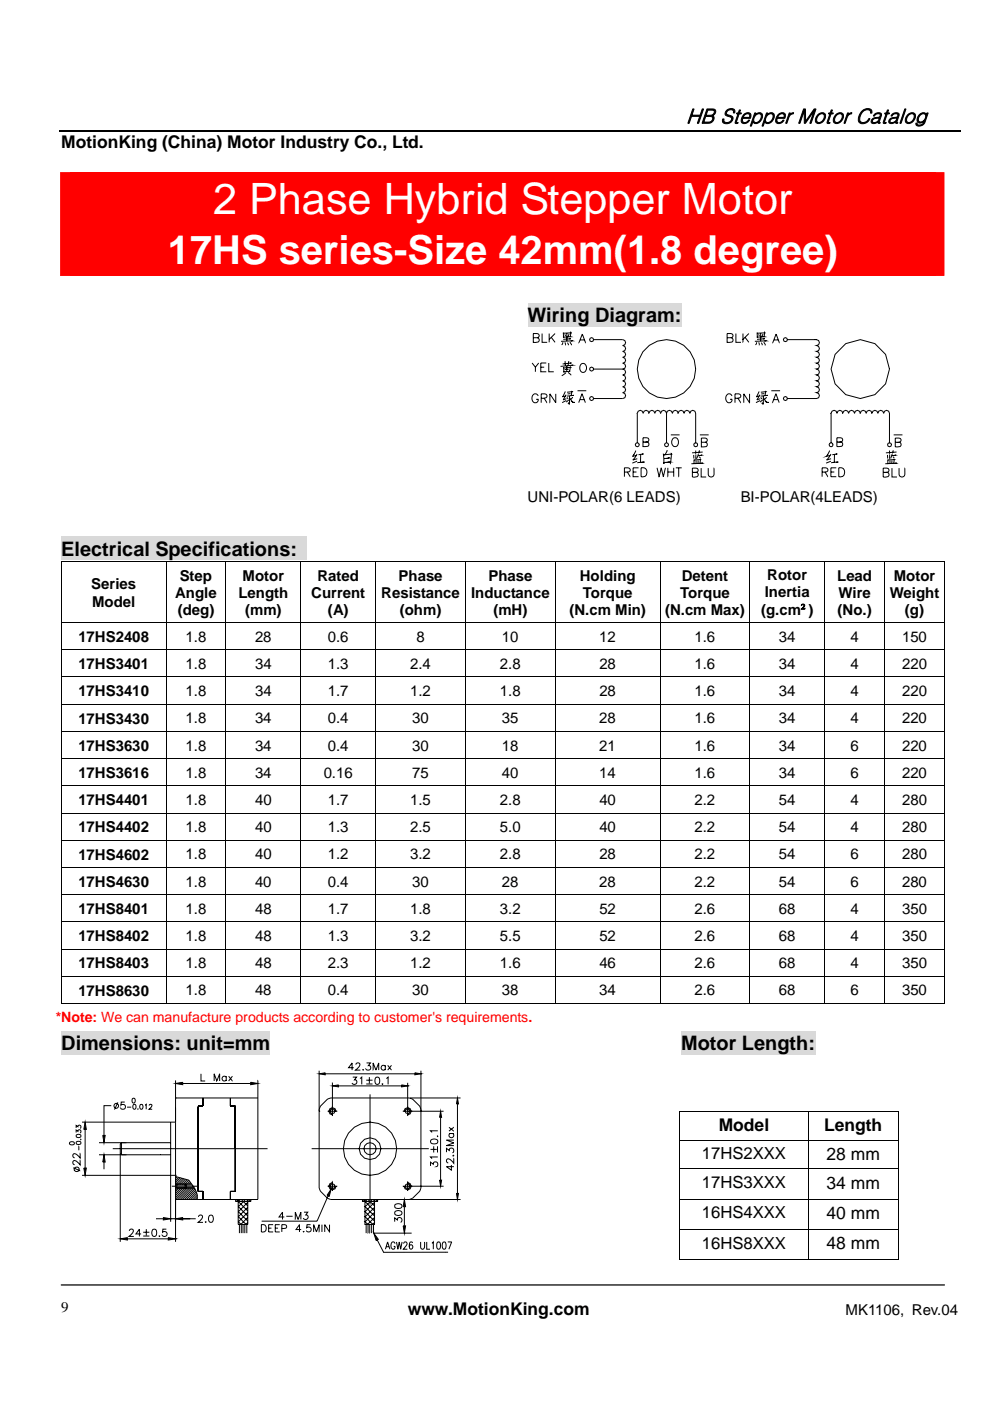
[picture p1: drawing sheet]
<svg xmlns="http://www.w3.org/2000/svg" width="210mm" height="297mm" viewBox="0 0 210 297" stroke-linecap="round" stroke-linejoin="round" font-family="sans-serif">
<path d="M12.5 27.9h191.2" fill="none" stroke="#000" stroke-width=".25"/>
<g fill="#f00">
<path d="M12.7 36.5h187.6v22h-187.6z"/>
<path d="M14.9 36.5h183.5v11h-183.5z"/>
<path d="M14.9 47.5h183.5v11h-183.5z"/>
</g>
<path d="M111.9 64.3h32.7v4.9h-32.7z" fill="#d9d9d9"/>
<path d="M111.9 70.3h81v31.4h-81z" fill="#fff"/>
<g fill="none" stroke="#000" stroke-width=".21">
<path d="M112.9 77l.7 .9v.9M113.1 71.6h.8l.5 .4a.66 .66 0 0 1-1 .6h-.3v-1.9h.8l.4 .2 .1 .3-.5 .4M114.3 77l-.7 .9M114.7 77.9h.7M114.7 78.8h1.2M115 70.7v1.9h1.1M115.9 77h-1.2v1.8M116.4 77v1.8h1.1M116.5 70.7v1.9M116.9 71.5l.8 1.1M117.7 70.7l-1.2 1.3M119.4 72.6l-.3 .5"/>
<path d="M119.5 70.5v1.1v-.1l1.6-.1h-.1l.1-.9-1.6 .2M119.5 77.8l.1 1.2v-.2l1.3-.1 .1-.9-1.4 .2M119.8 70.9l.1 .3M119.8 76.6l.1 1M119.8 72.6l.2 .6M120 79l-.9 .7M120.2 70.7v1.6M120.2 77.6v1.2M120.4 72.6l.2 .6M120.5 79l.7 .5M120.6 76.6l-.1 .9M120.6 78.3l-.8 .1"/>
<path d="M120.7 70.8l-.2 .6M120.7 71.9l.4-.1-1.6 .1M120.9 72.5l.3 .7M120.9 77h.3l-1.9 .2M121.1 72.3h.4l-2.5 .1M121.2 77.5l.3-.1-2.6 .3M122.8 72.7l.7-1.9 .7 1.9M123.1 72.1h.9M123.3 77.2a.93 .93 0 0 1 1.1 .5 .93 .93 0 0 1-.4 1.1 .89 .89 0 0 1-1-.3 .89 .89 0 0 1 .1-1.2zM125.9 72h6.2l.4 .2 .2 .4-.2 .5-.4 .2 .4 .1 .2 .5-.2 .4-.4 .2 .4 .2 .2 .4-.2 .5-.4 .2 .4 .1 .2 .5-.2 .4-.4 .2 .4 .2 .2 .4-.2 .5-.4 .2M125.9 78.3h6.2M132.1 78.3l.4 .1 .2 .5-.2 .4-.4 .2 .4 .2 .2 .4-.2 .5-.4 .2 .4 .1 .2 .5-.2 .4-.4 .2 .4 .2 .2 .4-.2 .5-.4 .1 .4 .2 .2 .5-.2 .4-.4 .2h-6.2"/>
<path d="M154.2 71.6h.8l.5 .4a.64 .64 0 0 1-.9 .6h-.4v-1.9h.8l.4 .2v.5l-.4 .2M156.1 70.7v1.9h1.1M157.6 70.7v1.9M158 71.5l.8 1.1M158.8 70.7l-1.2 1.3M160.5 72.6l-.3 .5M160.6 70.5l.1 1.1-.1-.1 1.6-.1h-.1l.1-.9-1.6 .2M160.9 70.9l.1 .3M160.9 72.6l.2 .6M161.3 70.7v1.6M161.5 72.6l.2 .6M161.8 70.8l-.2 .6"/>
<path d="M161.8 71.9l.4-.1-1.6 .1M162 72.5l.3 .7M162.2 72.3h.4l-2.5 .1M163.9 72.7l.7-1.9 .7 1.9M164.2 72.1h.9M167 72h6.2l.4 .2 .2 .4-.2 .5-.4 .2 .4 .1 .2 .5-.2 .4-.4 .2 .4 .2 .2 .4-.2 .5-.4 .2 .4 .1 .2 .5-.2 .4-.4 .2 .4 .2 .2 .4-.2 .5-.4 .2 .4 .1 .2 .5-.2 .4-.4 .2 .4 .2 .2 .4-.2 .5-.4 .2 .4 .1 .2 .5-.2 .4-.4 .2 .4 .2 .2 .4-.2 .5-.4 .1 .4 .2 .2 .5-.2 .4-.4 .2h-6.2M114.2 83.9a.68 .68 0 0 0-.9-.4 .68 .68 0 0 0-.5 .8 .73 .73 0 0 0 .4 1 .73 .73 0 0 0 1-.4v-.2h-.5M114.8 84.4h.3a.62 .62 0 0 0 .6 0 .62 .62 0 0 0 .2-.7l-.3-.2h-.8v1.9M115.4 84.4l.6 1M117.9 83.5v1.9l-1.3-1.9v1.9M119.9 83l-.6 1.1 .6-.1M120.1 83.7l-.7 1.1 .7-.3"/>
<path d="M120.1 84.9l-.9 .5M120.2 84.3l.3 .3M120.3 83.2l1.1-.2-.2 .9M120.6 84.8l-.5 .5M120.8 84v1.7l-.3-.3 .3 .3M120.8 84.4l.7 .9h.4l-.6-.2M121 83.5h-.6M121.5 83.9l.2-.1-1.5 .2M121.5 84.2l-.4 .5M122.5 82.8h1.9M122.7 85.4l.7-1.9 .8 1.9M123 84.7h.9"/>
<path d="M134.8 95.5l-.6 1.3 .8-.2M135.1 96.3l-.9 1.2 1-.2M135.1 97.8l-1 .4M135.4 99.2h-1.1v1.9M135.6 94.3l-.1-.3-.3-.1-.3 .1-.2 .3 .2 .3 .3 .1 .3-.1 .1-.3M135.9 96.4l-.1 1.6M136 99.2a.98 .98 0 0 1 1.2 .9 .98 .98 0 0 1-1.2 1zM136.2 96.3l.3-.1-1.1 .2M136.3 98h.4l-1.5 .1M136.4 93.7h.8l.3 .2 .1 .5-.5 .3h-.7v-1.9h.8l.3 .2 .1 .3-.4 .4M139.4 99.2l.4 1.9 .5-1.9 .4 1.9 .4-1.9M140.7 96.2l.1 2.1v-.2l1.3-.1h-.3"/>
<path d="M140.8 96.4l1.7-.1-.1-.1-.2 2-.1-.2M141.4 87.6l-.2-.4-.4-.2-.5 .2-.2 .4-.1-.4-.5-.2-.4 .2-.2 .4-.2-.4-.4-.2-.5 .2-.1 .4-.2-.4-.5-.2-.4 .2-.2 .4-.2-.4-.4-.2-.4 .2-.2 .4v6.3M141.4 87.6l.1-.4 .5-.2 .4 .2 .2 .4 .2-.4 .4-.2 .5 .2 .1 .4 .2-.4 .5-.2 .4 .2 .2 .4 .2-.4 .4-.2 .4 .2 .2 .4 .2-.4 .4-.2 .5 .2 .2 .4v6.3M141.4 87.6v6.3M141.5 95.4l-.4 1M141.6 99.2l.1 1.9M141.8 97.1h.2l-1.1 .1M142.3 92.2h1.8M142.7 93.1a.68 .68 0 0 1 .7-.3 .68 .68 0 0 1 .5 .7v.5a.71 .71 0 0 1-.7 .7 .71 .71 0 0 1-.7-.7zM142.9 99.2v1.9M143.3 99.2h1.3M144 99.2v1.9"/>
<path d="M147.1 96.5l.1 .7M147.2 97.4v.9M147.2 97.5l1.4-.1-.1 .9M147.3 94l.3-.1 .3 .1v.6l-.3 .1-.3-.1zM147.6 95.5v.7M147.6 96.4v.9M147.6 97.7l.1 .6M148.1 97.6l-.1 .7M148.1 96.3l-.3 .9M148.3 96.8l.3 .3M148.3 95.5l-.1 .6M148.4 92.2h1.9"/>
<path d="M148.7 96.6l.2-.1-.8 .1M148.7 99.3v1.8h1.1M148.8 98.2h.3l-2.5 .1M148.8 93.8h.8l.3 .1 .1 .6-.5 .3-.7-.1v-1.8h.8l.3 .1v.6l-.3 .2M149 95.8l-2.2 .2M150.2 99.3v1.3l.1 .3 .4 .2a.79 .79 0 0 0 .8-1.1v-.7M155.3 83.9a.69 .69 0 0 0-.9-.4 .69 .69 0 0 0-.5 .8 .73 .73 0 0 0 .4 1 .73 .73 0 0 0 1-.4v-.2h-.5M155.9 84.4h.3a.62 .62 0 0 0 .7 0 .62 .62 0 0 0 .1-.7l-.3-.2h-.8v1.9M156.5 84.4l.6 1M159 83.5v1.9l-1.2-1.9v1.9M161 83l-.6 1.1 .6-.1M161.2 83.7l-.7 1.1 .7-.3"/>
<path d="M161.2 84.9l-.9 .5M161.3 84.3l.3 .3M161.4 83.2l1.1-.2-.2 .9M161.8 84.8l-.6 .5M161.9 84v1.7l-.3-.3 .3 .3M161.9 84.4l.7 .9h.4h-.4l-.1-.2M162.1 83.5h-.6M162.6 83.9l.2-.1-1.5 .2M162.6 84.2l-.4 .5M163.6 82.8h1.9M163.9 85.4l.7-1.9 .7 1.9M164.1 84.7h.9"/>
<path d="M175.9 95.5l-.6 1.3 .8-.2M176.2 97.8l-1 .4M176.3 96.3l-1 1.2 1-.2M176.7 94.3l-.1-.3-.3-.1-.3 .1-.1 .3 .1 .3 .3 .1 .3-.1 .1-.3M177 96.4v1.6M177.3 96.3l.3-.1-1.1 .2M177.4 98h.4l-1.5 .1M177.4 99.2h-1.2v1.9h1.2M177.5 93.7h.8l.3 .2 .1 .5-.5 .3h-.7v-1.9h.8l.3 .2 .1 .3-.4 .4M177.9 99.2a.98 .98 0 0 1 1.3 .9 .98 .98 0 0 1-1.3 1zM182.5 87.6l-.2-.4-.4-.2-.5 .2-.1 .4-.2-.4-.5-.2-.4 .2-.2 .4-.2-.4-.4-.2-.5 .2-.1 .4-.2-.4-.5-.2-.4 .2-.2 .4-.1-.4-.5-.2-.4 .2-.2 .4v6.3M182.5 87.6l.1-.4 .5-.2 .4 .2 .2 .4 .2-.4 .4-.2 .5 .2 .2 .4 .1-.4 .5-.2 .4 .2 .2 .4 .2-.4 .4-.2 .4 .2 .2 .4 .2-.4 .4-.2 .5 .2 .2 .4v6.3"/>
<path d="M188.2 96.5l.1 .7M188.3 97.4v.9M188.3 97.5l1.4-.1-.1 .9M188.4 94l.3-.1 .3 .1v.6l-.3 .1-.3-.1zM188.7 95.5v.7M188.7 96.4v.9M188.8 97.7v.6M189.2 99.3v1.8h1M189.2 97.6v.7M189.2 96.3l-.3 .9M189.4 96.8l.3 .3M189.4 95.5l-.1 .6"/>
<path d="M189.5 92.2h1.9M189.8 96.6l.2-.1-.8 .1M189.9 98.2h.3l-2.4 .1M189.9 93.8h.8l.3 .1 .1 .6-.5 .3-.7-.1v-1.8h.8l.3 .1 .1 .4-.4 .4M190.2 95.8l-2.3 .2M190.7 99.3v1.3l.1 .3 .4 .2a.79 .79 0 0 0 .7-1.1v-.7M132.4 100.1h.3a.65 .65 0 0 0 1-.6l-.5-.3h-.8v1.9M133.1 100.1l.6 1M134.3 100.1h.7M134.3 101.1h1.1M141.6 100.1h1.3M146.9 100.1h.7l.5 .4a.65 .65 0 0 1-.9 .7l-.3-.1v-1.8h1l.2 .5-.4 .3"/>
<path d="M174.4 100.1h.3a.65 .65 0 0 0 .9-.6l-.4-.3h-.8v1.9M175 100.1l.6 1M176.2 100.1h.8M187.3 100.1h.8l.5 .4a.65 .65 0 0 1-.9 .7l-.4-.1v-1.8h1.1l.2 .5-.5 .3"/>
<circle cx="125.5" cy="72" r=".43"/>
<circle cx="125.5" cy="78.3" r=".42"/>
<circle cx="141.3" cy="78.2" r="6.2"/>
<circle cx="166.6" cy="72" r=".43"/>
<circle cx="182.4" cy="78.3" r="6.2"/>
<circle cx="125.5" cy="84.5" r=".42"/>
<circle cx="141.4" cy="94.3" r=".42"/>
<circle cx="166.6" cy="84.5" r=".42"/>
</g>
<path d="M13 113.8h52.2v5h-52.2z" fill="#d9d9d9"/>
<g fill="#000">
<path d="M12.9 119h.2v.5h-.2zM35.1 119h.2v.5h-.2zM47.8 119h.2v.5h-.2zM63.7 119h.2v.5h-.2zM79.6 119h.2v.5h-.2zM98.6 119h.2v.5h-.2zM117.7 119h.2v.5h-.2zM139.9 119h.2v.5h-.2zM159 119h.1v.5h-.1zM174.8 119h.2v.5h-.2zM187.5 119h.2v.5h-.2zM200.2 119h.2v.5h-.2z"/>
<path d="M200.2 119h.2v.2h-.2zM12.9 131.9h.2v.3h-.2zM12.9 137.7h.2v.3h-.2zM35.1 131.9h.2v.3h-.2zM35.1 137.7h.2v.3h-.2zM47.8 131.9h.2v.3h-.2zM47.8 137.7h.2v.3h-.2zM63.7 131.9h.2v.3h-.2zM63.7 137.7h.2v.3h-.2zM79.6 131.9h.2v.3h-.2zM79.6 137.7h.2v.3h-.2zM98.6 131.9h.2v.3h-.2z"/>
<path d="M98.6 137.7h.2v.3h-.2zM117.7 131.9h.2v.3h-.2zM117.7 137.7h.2v.3h-.2zM139.9 131.9h.2v.3h-.2zM139.9 137.7h.2v.3h-.2zM159 131.9h.1v.3h-.1zM159 137.7h.1v.3h-.1zM174.8 131.9h.2v.3h-.2zM174.8 137.7h.2v.3h-.2zM187.5 131.9h.2v.3h-.2zM187.5 137.7h.2v.3h-.2zM200.2 131.9h.2v.3h-.2z"/>
<path d="M200.2 137.7h.2v.3h-.2zM12.9 143.4h.2v.3h-.2zM12.9 149.2h.2v.3h-.2zM12.9 155h.2v.3h-.2zM35.1 143.4h.2v.3h-.2zM35.1 149.2h.2v.3h-.2zM35.1 155h.2v.3h-.2zM47.8 143.4h.2v.3h-.2zM47.8 149.2h.2v.3h-.2zM47.8 155h.2v.3h-.2zM63.7 143.4h.2v.3h-.2zM63.7 149.2h.2v.3h-.2z"/>
<path d="M63.7 155h.2v.3h-.2zM79.6 143.4h.2v.3h-.2zM79.6 149.2h.2v.3h-.2zM79.6 155h.2v.3h-.2zM98.6 143.4h.2v.3h-.2zM98.6 149.2h.2v.3h-.2zM98.6 155h.2v.3h-.2zM117.7 143.4h.2v.3h-.2zM117.7 149.2h.2v.3h-.2zM117.7 155h.2v.3h-.2zM139.9 143.4h.2v.3h-.2zM139.9 149.2h.2v.3h-.2z"/>
<path d="M139.9 155h.2v.3h-.2zM159 143.4h.1v.3h-.1zM159 149.2h.1v.3h-.1zM159 155h.1v.3h-.1zM174.8 143.4h.2v.3h-.2zM174.8 149.2h.2v.3h-.2zM174.8 155h.2v.3h-.2zM187.5 143.4h.2v.3h-.2zM187.5 149.2h.2v.3h-.2zM187.5 155h.2v.3h-.2zM200.2 143.4h.2v.3h-.2zM200.2 149.2h.2v.3h-.2z"/>
<path d="M200.2 155h.2v.3h-.2zM12.9 160.8h.2v.2h-.2zM12.9 166.5h.2v.3h-.2zM12.9 172.3h.2v.3h-.2zM12.9 178.1h.2v.2h-.2zM35.1 160.8h.2v.2h-.2zM35.1 166.5h.2v.3h-.2zM35.1 172.3h.2v.3h-.2zM35.1 178.1h.2v.2h-.2zM47.8 160.8h.2v.2h-.2zM47.8 166.5h.2v.3h-.2zM47.8 172.3h.2v.3h-.2z"/>
<path d="M47.8 178.1h.2v.2h-.2zM63.7 160.8h.2v.2h-.2zM63.7 166.5h.2v.3h-.2zM63.7 172.3h.2v.3h-.2zM63.7 178.1h.2v.2h-.2zM79.6 160.8h.2v.2h-.2zM79.6 166.5h.2v.3h-.2zM79.6 172.3h.2v.3h-.2zM79.6 178.1h.2v.2h-.2zM98.6 160.8h.2v.2h-.2zM98.6 166.5h.2v.3h-.2zM98.6 172.3h.2v.3h-.2z"/>
<path d="M98.6 178.1h.2v.2h-.2zM117.7 160.8h.2v.2h-.2zM117.7 166.5h.2v.3h-.2zM117.7 172.3h.2v.3h-.2zM117.7 178.1h.2v.2h-.2zM139.9 160.8h.2v.2h-.2zM139.9 166.5h.2v.3h-.2zM139.9 172.3h.2v.3h-.2zM139.9 178.1h.2v.2h-.2zM159 160.8h.1v.2h-.1zM159 166.5h.1v.3h-.1zM159 172.3h.1v.3h-.1z"/>
<path d="M159 178.1h.1v.2h-.1zM174.8 160.8h.2v.2h-.2zM174.8 166.5h.2v.3h-.2zM174.8 172.3h.2v.3h-.2zM174.8 178.1h.2v.2h-.2zM187.5 160.8h.2v.2h-.2zM187.5 166.5h.2v.3h-.2zM187.5 172.3h.2v.3h-.2zM187.5 178.1h.2v.2h-.2zM200.2 160.8h.2v.2h-.2zM200.2 166.5h.2v.3h-.2zM200.2 172.3h.2v.3h-.2z"/>
<path d="M200.2 178.1h.2v.2h-.2zM12.9 183.8h.2v.3h-.2zM12.9 189.6h.2v.3h-.2zM12.9 195.4h.2v.2h-.2zM35.1 183.8h.2v.3h-.2zM35.1 189.6h.2v.3h-.2zM35.1 195.4h.2v.2h-.2zM47.8 183.8h.2v.3h-.2zM47.8 189.6h.2v.3h-.2zM47.8 195.4h.2v.2h-.2zM63.7 183.8h.2v.3h-.2zM63.7 189.6h.2v.3h-.2z"/>
<path d="M63.7 195.4h.2v.2h-.2zM79.6 183.8h.2v.3h-.2zM79.6 189.6h.2v.3h-.2zM79.6 195.4h.2v.2h-.2zM98.6 183.8h.2v.3h-.2zM98.6 189.6h.2v.3h-.2zM98.6 195.4h.2v.2h-.2zM117.7 183.8h.2v.3h-.2zM117.7 189.6h.2v.3h-.2zM117.7 195.4h.2v.2h-.2zM139.9 183.8h.2v.3h-.2zM139.9 189.6h.2v.3h-.2z"/>
<path d="M139.9 195.4h.2v.2h-.2zM159 183.8h.1v.3h-.1zM159 189.6h.1v.3h-.1zM159 195.4h.1v.2h-.1zM174.8 183.8h.2v.3h-.2zM174.8 189.6h.2v.3h-.2zM174.8 195.4h.2v.2h-.2zM187.5 183.8h.2v.3h-.2zM187.5 189.6h.2v.3h-.2zM187.5 195.4h.2v.2h-.2zM200.2 183.8h.2v.3h-.2zM200.2 189.6h.2v.3h-.2z"/>
<path d="M200.2 195.4h.2v.2h-.2zM12.9 201.1h.2v.3h-.2zM12.9 206.9h.2v.3h-.2zM35.1 201.1h.2v.3h-.2zM35.1 206.9h.2v.3h-.2zM47.8 201.1h.2v.3h-.2zM47.8 206.9h.2v.3h-.2zM63.7 201.1h.2v.3h-.2zM63.7 206.9h.2v.3h-.2zM79.6 201.1h.2v.3h-.2zM79.6 206.9h.2v.3h-.2zM98.6 201.1h.2v.3h-.2z"/>
<path d="M98.6 206.9h.2v.3h-.2zM117.7 201.1h.2v.3h-.2zM117.7 206.9h.2v.3h-.2zM139.9 201.1h.2v.3h-.2zM139.9 206.9h.2v.3h-.2zM159 201.1h.1v.3h-.1zM159 206.9h.1v.3h-.1zM174.8 201.1h.2v.3h-.2zM174.8 206.9h.2v.3h-.2zM187.5 201.1h.2v.3h-.2zM187.5 206.9h.2v.3h-.2zM200.2 201.1h.2v.3h-.2z"/>
<path d="M200.2 206.9h.2v.3h-.2zM200.2 212.7h.2v.2h-.2z"/>
</g>
<g fill="none" stroke="#000" stroke-width=".21">
<path d="M12.9 119.1h22.2M13 119.5v12.4M35.2 119.5v12.4M35.3 119.1h12.5M47.9 119.5v12.4M48 119.1h15.7M63.8 119.5v12.4M63.9 119.1h15.7M79.7 119.5v12.4M79.8 119.1h18.8M98.7 119.5v12.4M98.8 119.1h18.9"/>
<path d="M117.8 119.5v12.4M117.9 119.1h22M140 119.5v12.4M140.1 119.1h18.9M159 119.5v12.4M159.1 119.1h15.7M174.9 119.5v12.4M175 119.1h12.5M187.6 119.5v12.4M187.7 119.1h12.5M200.3 119.5v12.4M13 132.2v5.5"/>
<path d="M13 138v5.4M13.1 132h22M13.1 137.8h22M35.2 132.2v5.5M35.2 138v5.4M35.3 132h12.5M35.3 137.8h12.5M47.9 132.2v5.5M47.9 138v5.4M48 132h15.7M48 137.8h15.7M63.8 132.2v5.5"/>
<path d="M63.8 138v5.4M63.9 132h15.7M63.9 137.8h15.7M79.7 132.2v5.5M79.7 138v5.4M79.8 132h18.8M79.8 137.8h18.8M98.7 132.2v5.5M98.7 138v5.4M98.8 132h18.9M98.8 137.8h18.9M117.8 132.2v5.5"/>
<path d="M117.8 138v5.4M117.9 132h22M117.9 137.8h22M140 132.2v5.5M140 138v5.4M140.1 132h18.9M140.1 137.8h18.9M159 132.2v5.5M159 138v5.4M159.1 132h15.7M159.1 137.8h15.7M174.9 132.2v5.5"/>
<path d="M174.9 138v5.4M175 132h12.5M175 137.8h12.5M187.6 132.2v5.5M187.6 138v5.4M187.7 132h12.5M187.7 137.8h12.5M200.3 132.2v5.5M200.3 138v5.4M13 143.7v5.5M13 149.5v5.5M13 155.3v5.5"/>
<path d="M13.1 143.5h22M13.1 149.3h22M13.1 155.1h22M35.2 143.7v5.5M35.2 149.5v5.5M35.2 155.3v5.5M35.3 143.5h12.5M35.3 149.3h12.5M35.3 155.1h12.5M47.9 143.7v5.5M47.9 149.5v5.5M47.9 155.3v5.5"/>
<path d="M48 143.5h15.7M48 149.3h15.7M48 155.1h15.7M63.8 143.7v5.5M63.8 149.5v5.5M63.8 155.3v5.5M63.9 143.5h15.7M63.9 149.3h15.7M63.9 155.1h15.7M79.7 143.7v5.5M79.7 149.5v5.5M79.7 155.3v5.5"/>
<path d="M79.8 143.5h18.8M79.8 149.3h18.8M79.8 155.1h18.8M98.7 143.7v5.5M98.7 149.5v5.5M98.7 155.3v5.5M98.8 143.5h18.9M98.8 149.3h18.9M98.8 155.1h18.9M117.8 143.7v5.5M117.8 149.5v5.5M117.8 155.3v5.5"/>
<path d="M117.9 143.5h22M117.9 149.3h22M117.9 155.1h22M140 143.7v5.5M140 149.5v5.5M140 155.3v5.5M140.1 143.5h18.9M140.1 149.3h18.9M140.1 155.1h18.9M159 143.7v5.5M159 149.5v5.5M159 155.3v5.5"/>
<path d="M159.1 143.5h15.7M159.1 149.3h15.7M159.1 155.1h15.7M174.9 143.7v5.5M174.9 149.5v5.5M174.9 155.3v5.5M175 143.5h12.5M175 149.3h12.5M175 155.1h12.5M187.6 143.7v5.5M187.6 149.5v5.5M187.6 155.3v5.5"/>
<path d="M187.7 143.5h12.5M187.7 149.3h12.5M187.7 155.1h12.5M200.3 143.7v5.5M200.3 149.5v5.5M200.3 155.3v5.5M13 161v5.5M13 166.8v5.5M13 172.6v5.5M13 178.3v5.5M13.1 160.8h22M13.1 166.6h22"/>
<path d="M13.1 172.4h22M13.1 178.1h22M35.2 161v5.5M35.2 166.8v5.5M35.2 172.6v5.5M35.2 178.3v5.5M35.3 160.8h12.5M35.3 166.6h12.5M35.3 172.4h12.5M35.3 178.1h12.5M47.9 161v5.5M47.9 166.8v5.5"/>
<path d="M47.9 172.6v5.5M47.9 178.3v5.5M48 160.8h15.7M48 166.6h15.7M48 172.4h15.7M48 178.1h15.7M63.8 161v5.5M63.8 166.8v5.5M63.8 172.6v5.5M63.8 178.3v5.5M63.9 160.8h15.7M63.9 166.6h15.7"/>
<path d="M63.9 172.4h15.7M63.9 178.1h15.7M79.7 161v5.5M79.7 166.8v5.5M79.7 172.6v5.5M79.7 178.3v5.5M79.8 160.8h18.8M79.8 166.6h18.8M79.8 172.4h18.8M79.8 178.1h18.8M98.7 161v5.5M98.7 166.8v5.5"/>
<path d="M98.7 172.6v5.5M98.7 178.3v5.5M98.8 160.8h18.9M98.8 166.6h18.9M98.8 172.4h18.9M98.8 178.1h18.9M117.8 161v5.5M117.8 166.8v5.5M117.8 172.6v5.5M117.8 178.3v5.5M117.9 160.8h22M117.9 166.6h22"/>
<path d="M117.9 172.4h22M117.9 178.1h22M140 161v5.5M140 166.8v5.5M140 172.6v5.5M140 178.3v5.5M140.1 160.8h18.9M140.1 166.6h18.9M140.1 172.4h18.9M140.1 178.1h18.9M159 161v5.5M159 166.8v5.5"/>
<path d="M159 172.6v5.5M159 178.3v5.5M159.1 160.8h15.7M159.1 166.6h15.7M159.1 172.4h15.7M159.1 178.1h15.7M174.9 161v5.5M174.9 166.8v5.5M174.9 172.6v5.5M174.9 178.3v5.5M175 160.8h12.5M175 166.6h12.5"/>
<path d="M175 172.4h12.5M175 178.1h12.5M187.6 161v5.5M187.6 166.8v5.5M187.6 172.6v5.5M187.6 178.3v5.5M187.7 160.8h12.5M187.7 166.6h12.5M187.7 172.4h12.5M187.7 178.1h12.5M200.3 161v5.5M200.3 166.8v5.5"/>
<path d="M200.3 172.6v5.5M200.3 178.3v5.5M13 184.1v5.5M13 189.9v5.5M13 195.6v5.5M13.1 183.9h22M13.1 189.7h22M13.1 195.5h22M35.2 184.1v5.5M35.2 189.9v5.5M35.2 195.6v5.5M35.3 183.9h12.5"/>
<path d="M35.3 189.7h12.5M35.3 195.5h12.5M47.9 184.1v5.5M47.9 189.9v5.5M47.9 195.6v5.5M48 183.9h15.7M48 189.7h15.7M48 195.5h15.7M63.8 184.1v5.5M63.8 189.9v5.5M63.8 195.6v5.5M63.9 183.9h15.7"/>
<path d="M63.9 189.7h15.7M63.9 195.5h15.7M79.7 184.1v5.5M79.7 189.9v5.5M79.7 195.6v5.5M79.8 183.9h18.8M79.8 189.7h18.8M79.8 195.5h18.8M98.7 184.1v5.5M98.7 189.9v5.5M98.7 195.6v5.5M98.8 183.9h18.9"/>
<path d="M98.8 189.7h18.9M98.8 195.5h18.9M117.8 184.1v5.5M117.8 189.9v5.5M117.8 195.6v5.5M117.9 183.9h22M117.9 189.7h22M117.9 195.5h22M140 184.1v5.5M140 189.9v5.5M140 195.6v5.5M140.1 183.9h18.9"/>
<path d="M140.1 189.7h18.9M140.1 195.5h18.9M159 184.1v5.5M159 189.9v5.5M159 195.6v5.5M159.1 183.9h15.7M159.1 189.7h15.7M159.1 195.5h15.7M174.9 184.1v5.5M174.9 189.9v5.5M174.9 195.6v5.5M175 183.9h12.5"/>
<path d="M175 189.7h12.5M175 195.5h12.5M187.6 184.1v5.5M187.6 189.9v5.5M187.6 195.6v5.5M187.7 183.9h12.5M187.7 189.7h12.5M187.7 195.5h12.5M200.3 184.1v5.5M200.3 189.9v5.5M200.3 195.6v5.5M12.9 212.8h22.2"/>
<path d="M13 201.4v5.5M13 207.2v5.7M13.1 201.2h22M13.1 207h22M35.2 201.4v5.5M35.2 207.2v5.7M35.3 201.2h12.5M35.3 207h12.5M35.3 212.8h12.5M47.9 201.4v5.5M47.9 207.2v5.7M48 201.2h15.7"/>
<path d="M48 207h15.7M48 212.8h15.7M63.8 201.4v5.5M63.8 207.2v5.7M63.9 201.2h15.7M63.9 207h15.7M63.9 212.8h15.7M79.7 201.4v5.5M79.7 207.2v5.7M79.8 201.2h18.8M79.8 207h18.8M79.8 212.8h18.8"/>
<path d="M98.7 201.4v5.5M98.7 207.2v5.7M98.8 201.2h18.9M98.8 207h18.9M98.8 212.8h18.9M117.8 201.4v5.5M117.8 207.2v5.7M117.9 201.2h22M117.9 207h22M117.9 212.8h22M140 201.4v5.5M140 207.2v5.7"/>
<path d="M140.1 201.2h18.9M140.1 207h18.9M140.1 212.8h18.9M159 201.4v5.5M159 207.2v5.7M159.1 201.2h15.7M159.1 207h15.7M159.1 212.8h15.7M174.9 201.4v5.5M174.9 207.2v5.7M175 201.2h12.5M175 207h12.5"/>
<path d="M175 212.8h12.5M187.6 201.4v5.5M187.6 207.2v5.7M187.7 201.2h12.5M187.7 207h12.5M187.7 212.8h12.5M200.3 201.4v5.5M200.3 207.2v5.7"/>
</g>
<g fill="#d9d9d9">
<path d="M13 218.6h44.3v5h-44.3z"/>
<path d="M144.5 218.6h28.4v5h-28.4z"/>
</g>
<path d="M13 224h85.7v43.7h-85.7z" fill="#fff"/>
<g fill="none" stroke="#000" stroke-width=".21">
<path d="M16.2 239.1v-.5l.3 .3a.34 .34 0 0 1 .6-.3 .33 .33 0 0 1-.1 .6M17.4 237.9h19.8M18.1 237.9l.2 1.6h-.5zM18.1 239.5v8.1M23.6 234.4h-1.5v6.3M25 233.7l-.7 1.5M26.5 233.7h-.8v.6a.54 .54 0 0 1 .8 0 .54 .54 0 0 1-.1 .8 .54 .54 0 0 1-.8-.2M26.9 234.7h.9M28.2 232.9a.46 .46 0 0 1 .5 .5 .46 .46 0 0 1-.5 .4l-.2-.4zM28.3 234.2a.51 .51 0 0 1 .6 .4 .51 .51 0 0 1-.3 .6l-.4-.2zM29.3 235.1h.1M29.8 234.2a.47 .47 0 0 1 .5 .5 .47 .47 0 0 1-.5 .4l-.2-.4z"/>
<path d="M30.8 234.3l.2-.2v1.1M31.6 234.4l.3-.3 .3 .3-.6 .8h.7M36.2 237.9v21.1M37.2 229.7l1.6-.2v.5zM37.2 232.8h.1M37.2 229.1v34.2M37.2 232.8h17.5M38.8 229.7h14.4M42.6 227.7v1.5h.9M43.1 232.8v1.7h-1.1v18.1h1.1v1.7M45.4 229.2v-1.5l.6 1.5 .6-1.5v1.5M48 228.4a.5 .5 0 0 0-.7-.1 .5 .5 0 0 0 0 .8 .5 .5 0 0 0 .7-.1"/>
<path d="M48 228.2v1M48.5 228.2l.8 1M48.9 232.8v1.7h1v18.1h-1v1.7M49.3 228.2l-.8 1M53.2 229.5l1.5 .2-1.5 .3zM54.7 229.1v25.2h-17.5M67.7 227.7l1.3-.2v.4zM67.7 235.6h.1M67.7 227v24.9l.2 .6 1.6 1.6 .6 .2M67.7 235.2l.2-.7 1.6-1.5 .6-.2h16.7l.7 .2 1.5 1.5 .3 .7M69 227.7h19M69.5 235.6h2"/>
<path d="M70.5 230.2l1.3-.2v.4zM70.5 229.6v6M70.5 234.6v2M71.3 235.6l-.2-.5-.6-.3-.5 .3-.3 .5 .3 .6 .5 .2M71.8 230.2h13.4M74.8 228.4h.8l-.4 .6a.5 .5 0 0 1 .3 .8 .5 .5 0 0 1-.8-.2M75 226.4h-1.1l.8-1v1.5M75.5 225.7l.1-.2 .5-.1 .2 .1v.3l-.9 1.1h1M76.3 228.7l.4-.3v1.5M76.9 226.8h.2zM77.7 229h1.3M77.7 229.8h1.3"/>
<path d="M77.7 225.4h.9l-.5 .5a.51 .51 0 0 1 .4 .9 .51 .51 0 0 1-.9-.2M78.3 228.4v1.3M78.5 232v23.4M79.2 226.9l-.1-1.5 .6 1.5 .6-1.5v1.5M79.7 228.4a.52 .52 0 0 1 .8 .3v.3a.66 .66 0 0 1-.6 .9 1.02 1.02 0 0 1-.2-1.5zM81 229.8h.2zM81.7 226.1l-.3-.2a.47 .47 0 0 0-.6 .4l.3 .6h.3l.3-.2M81.7 225.9v1M81.9 228.7l.4-.3v1.5M82.2 225.9l.8 1M83 225.9l-.8 1M85.2 230l1.3 .2-1.3 .2z"/>
<path d="M85.4 235.6h8.7M85.7 235.6l.2-.5 .6-.3 .5 .3 .2 .5-.2 .6-.5 .2M86.5 235.6h.1M86.5 230.2h.1M86.5 229.6v7M87 232.8h10.7M88 227.5l1.3 .2-1.3 .2zM89.3 235.6h.1M89.3 227.7h.1M89.3 227v24.9l-.3 .6-1.5 1.6-.7 .2M92.9 239.8h-1.6l.3 .3M93.5 235.6l.2 1.3h-.5z"/>
<path d="M93.5 236.9v13.3M95.2 239l1.1 .8M96.3 239l-1.1 .8M97 232.8l.2 1.3h-.4zM97 234.1v18.9M144.1 235.7v5.9M144.2 235.6h46.4M171.5 235.7v5.9M190.5 235.7v5.9M14.8 242.2a.51 .51 0 0 1 .6-.2 .51 .51 0 0 1 .3 .6 .51 .51 0 0 1-.6 .2 .51 .51 0 0 1-.3-.6zM15.5 247.6l1.5 .6M16.2 240.1v-.5l.3 .3a.34 .34 0 0 1 .6-.3 .34 .34 0 0 1-.1 .6"/>
<path d="M16.2 242.1a.51 .51 0 0 1 .6-.2 .51 .51 0 0 1 .3 .6 .51 .51 0 0 1-.6 .2 .51 .51 0 0 1-.3-.6zM16.2 240.6a.52 .52 0 0 1 .6-.1 .52 .52 0 0 1 .3 .5 .52 .52 0 0 1-.6 .2 .52 .52 0 0 1-.3-.6zM16.7 243v.9M17 246v1l-.6-.6-.7-.3a.45 .45 0 0 0-.3 .4 .45 .45 0 0 0 .4 .4M17 244.5v1l-1.1-.9h-.3l-.1 .2 .1 .6 .2 .1M17.1 241.6h.1M17.4 249.2h19.8M17.8 247.6h.5l-.2 1.6zM21 242.3h5.6M21 244.8h5.6M21.8 240.7h.5l-.2 1.6zM22.1 244.8l.2 1.6h-.5z"/>
<path d="M22.1 244.8h.1M22.1 246.4v1.5M24 243.5h32.7M25.5 244.6h.1M25.5 244.6l.3 .2M25.8 242.3l-.3 .2v20.8M25.8 242.3h10.4M25.8 242.3v2.5M25.8 244.8h10.4M26.6 242.3h.1M26.6 244.8h.1M33.1 258.4h1.5"/>
<path d="M34.6 258.1l1.6 .3-1.6 .3zM36.2 258.4h5.3M36.4 251.5h5.5M37.2 249.2h.1M37.2 258.4l1.6-.3v.6zM37.2 249.4l2.9 .8M37.2 250.7l.3 .3M37.5 251h3.1M37.5 251.2h1.8M37.5 251.8h1.8M37.5 252h3.8M37.5 251v1"/>
<path d="M37.5 252l-.3 .3M37.5 249.5l-.3 .4M37.6 251.8l-.1 .1M37.9 249.6l-.7 .7M38.1 251.8l-.9 .8M38.3 249.7l-1.1 1M38.4 251l-.3 .2M38.5 251.8l-1.3 1.2M38.6 249.8l-1.1 1.2M39 251.8l-1.8 1.7M39 249.9l-1.3 1.3M39.3 251l.7-.8 1.3 1.8"/>
<path d="M39.3 251l-.3 .2M39.3 251.2v.6M39.3 251.2l.2-.2v1l-.2-.2M39.3 250l-.9 1M39.3 251.8l-2.1 2.1M39.5 251.2h1.3M39.5 251.8h1.6M39.6 252l-2.3 2.3M39.7 250.1l-1.1 1.1M40.1 252l-2.4 2.3M40.2 250.5l-.5 .5M40.4 250.7l-.2 .3"/>
<path d="M40.5 252l-2.3 2.3M41 252l-2.3 2.3M41.3 252l.6 1.3M41.4 252.1l-2.3 2.2M41.5 252.4l-1.9 1.9M41.6 252.7l-1.6 1.6M41.8 253l-1.3 1.3M41.8 253.3v1M41.9 253.4l-1 .9M41.9 253.9l-.5 .4M42.1 258l.1-.3 .5-.1 .2 .2v.3l-.9 1.1h1.1M43.6 259.1h.1z"/>
<path d="M44.4 257.7a.47 .47 0 0 1 .8 .2l.1 .4a.67 .67 0 0 1-.6 .9 .96 .96 0 0 1-.3-1.5zM50 254.3v.4h3.2v-.4M50.1 254.3l2.5 2.5M50.5 254.3v5.3h2.1v-5.3M50.5 259l.6 .6M50.5 257.9l1.7 1.7M50.5 256.9l2.1 2M50.5 255.8l2.1 2M50.8 259.6v1.9M51 254.3l-.5 .5M51.2 254.3l1.4 1.4M51.2 259.6v1.9"/>
<path d="M51.5 259.6v1.9M51.9 259.6v1.9M52.1 254.3l-1.6 1.6M52.3 254.3l.4 .4 .5-.4M52.3 259.6v1.9M52.6 254.9l-2.1 2M52.6 256l-2.1 2M52.6 257l-2.1 2.1M52.6 258.1l-1.5 1.5M52.6 259.2l-.5 .4M55.4 259.7a.81 .81 0 0 1 1.1 .7 .81 .81 0 0 1-1.1 .8zM57.9 259.7h-.9v1.5h.9"/>
<path d="M59.3 259.7h-.9v1.5h.9M60.3 258h-1.1l.7-1v1.6M60.7 257.9h1.4M62.7 258.6l-.1-1.6 .6 1.6 .6-1.6v1.6M64.5 257h.8l-.4 .6a.51 .51 0 0 1 .3 .8 .51 .51 0 0 1-.9-.1M65.9 259.7h-.8l-.1 .6 .7-.1 .2 .2 .1 .4a.54 .54 0 0 1-.5 .4 .54 .54 0 0 1-.5-.3M66.1 243.5h24.9M68.3 259.7v1.5M69.5 251.5h2M69.6 253.5l-2.4 5.4h-11.7M69.9 259.7v1.5l-1-1.5v1.5M70.1 254.3h16.7"/>
<path d="M70.2 252.1l-.4 1.5-.4-.2zM70.5 250.7l-.5 .3-.3 .5 .3 .6 .5 .2 .6-.2 .2-.6M70.5 250.5v2M76.9 254.3v.4h3.2M77 254.3l.4 .4M77.4 254.3v5.3h2.1l-.1-5.3M77.4 257.9l1.6 1.7 .5-.4M77.4 259l.6 .6M77.4 256.9l2 2M77.4 255.8l2 2M77.4 254.7h.1M77.4 254.7l2 2.1"/>
<path d="M77.7 259.6v1.9M77.9 254.3l-.5 .5M78.1 259.6v1.9M78.1 254.3l1.3 1.4M78.4 259.6v1.9M78.8 259.6v1.9M79 254.3l-1.6 1.6M79.1 254.3l.5 .4 .5-.4M79.2 259.6v1.9M79.5 254.9l-2.1 2M79.5 256l-2.1 2M79.5 257l-2.1 2.1"/>
<path d="M79.5 258.1l-1.5 1.5M80.1 254.3v.4M83.7 259v-.8l.6 .5a.52 .52 0 0 1 .8-.4 .52 .52 0 0 1-.1 .9M83.8 256.9l.6-.2a.68 .68 0 0 1 .9 .6 .89 .89 0 0 1-1.6 0zM83.8 255.4l.6-.2a.68 .68 0 0 1 .9 .6 .91 .91 0 0 1-1.6 0zM85.4 251.5h8.7M85.5 259.9h.5l-.2 1.6zM85.8 254.3l.2 1.5h-.5zM85.8 255.8v4.1M86.5 250.7l.5 .3 .2 .5-.2 .6-.5 .2-.6-.2-.2-.6M86.5 250.5v2M86.8 254.3h.1"/>
<path d="M87 254.3h10.7M91.3 247.2v-.8l.6 .4a.5 .5 0 0 1 .8-.3 .5 .5 0 0 1-.1 .9M91.3 243.7h1.3M91.4 241.7l.6-.2a.67 .67 0 0 1 .9 .6 .89 .89 0 0 1-1.6 0zM92 243v1.3M92.7 240.9h.2zM92.8 243v1.3M92.9 245.3h-1.6l.3 .4M93.2 250.2h.5l-.2 1.3zM94.7 244.3v-.8l.6 .4a.52 .52 0 0 1 .8-.4 .52 .52 0 0 1-.1 .9M95.2 240.3h1.1M95.4 240.3a.5 .5 0 0 0 0 .8 .5 .5 0 0 0 .7 0 .5 .5 0 0 0-.1-.8"/>
<path d="M95.7 247v1.1l-1-.7h1.6M96.1 245h.1h-.1M96.3 245.6l-.1 1-.5-.6-.7-.3a.44 .44 0 0 0-.3 .5 .44 .44 0 0 0 .4 .3M96.3 241.7h-1.6l1.6 .6-1.6 .6h1.6M96.8 253h.4l-.2 1.3zM144.1 241.8v6M144.1 247.9v6.2M144.1 254.3v6.3M144.2 241.7h46.4M144.2 247.8h46.4M144.2 254.2h46.4M171.5 241.8v6"/>
<path d="M171.5 247.9v6.2M171.5 254.3v6.3M190.5 241.8v6M190.5 247.9v6.2M190.5 254.3v6.3M25.5 262.7l1.5-.3v.5zM27 262.7h8.7M27.4 261l.1-.3 .6-.1 .2 .2v.3l-1 1h1.1M29.9 261.6h-1.1l.8-1v1.5M30.4 261.3h1.3M30.4 262.1h1.3M31 260.6v1.3"/>
<path d="M32.4 260.7a.52 .52 0 0 1 .8 .2v.4a.69 .69 0 0 1-.4 .8h-.2a.99 .99 0 0 1-.2-1.4zM33.7 262.1h.2zM35.3 260.6h-.8v.7a.55 .55 0 0 1 .8 0 .55 .55 0 0 1-.1 .8 .55 .55 0 0 1-.8-.2M35.7 262.4l1.5 .3-1.5 .2zM37.2 262.7h.1M57 260.4h.6M58.4 260.4h.6M59.8 260.5l.8-.1 .2-.1-.1-.5-.9-.1v1.5M63.9 260.7h-1.1l.7-1v1.5M64.3 261.1h.2zM66.5 261.2v-1.5l.6 1.5 .6-1.5v1.5M79.2 261.5h.1"/>
<path d="M79.2 261.5h8.1M79.3 261.5l.9 1.3-.4 .2zM80 262.9l1.4 2.6M81.7 264.9l.5-1.6 .5 1.6M81.9 264.3h.6M83.8 263.7l-.3-.4a.79 .79 0 0 0-.6 .8 .79 .79 0 0 0 .6 .7l.3-.5h-.3M84.1 263.3l.3 1.6 .3-1.6 .3 1.6 .3-1.6M85.6 263.7l.1-.3 .4-.1 .2 .5-.7 1.1h.8M85.8 261.5h.1M87.5 263.5l-.4-.2a.94 .94 0 0 0 .1 1.6 .44 .44 0 0 0 .4-.7 .44 .44 0 0 0-.7-.1l-.1 .2M89.2 263.3l.1 1.3 .3 .3a1.1 1.1 0 0 0 .4-1.6M90.5 263.3v1.6h.7"/>
<path d="M91.6 263.6l.3-.3v1.6M93 263.3a1.04 1.04 0 0 0 0 1.6h.1a1.04 1.04 0 0 0 0-1.6h-.1M94 263.4l.3-.1a1 1 0 0 1 0 1.6h-.2a1.13 1.13 0 0 1-.1-1.5zM94.5 265.5h.5M94.5 265.5h-13.1M95 263.3h.8l-.6 1.6M144.1 260.7v6.4M144.2 260.6h46.4M144.2 267h27.2M171.5 260.7v6.4M171.5 267h18.9M190.5 260.7v6.4"/>
<circle cx="24.7" cy="234.4" r=".51"/>
<circle cx="70.5" cy="235.6" r=".51"/>
<circle cx="86.5" cy="235.6" r=".51"/>
<circle cx="16.3" cy="247.9" r=".53"/>
<circle cx="70.5" cy="251.5" r=".51"/>
<circle cx="78.5" cy="243.6" r="2.31"/>
<circle cx="78.5" cy="243.6" r="5.6"/>
<circle cx="78.5" cy="243.6" r="1.28"/>
<circle cx="86.5" cy="251.5" r=".51"/>
</g>
<g fill="#000">
<path d="M18.1 237.9l.2 1.6h-.5zM37.2 229.7l1.6-.2v.5zM53.2 229.5l1.5 .2-1.5 .3zM67.7 227.7l1.3-.2v.4zM70.5 230.2l1.3-.2v.4zM85.2 230l1.3 .2-1.3 .2zM88 227.5l1.3 .2-1.3 .2zM93.5 235.6l.2 1.3h-.5zM97 232.8l.2 1.3h-.4zM17.8 247.6h.5l-.2 1.6zM22.1 244.8l.2 1.6h-.5zM21.8 240.7h.5l-.2 1.6z"/>
<path d="M34.6 258.1l1.6 .3-1.6 .3zM37.2 258.4l1.6-.3v.6zM70.2 252.1l-.4 1.5-.4-.2zM85.8 254.3l.2 1.5h-.5zM85.5 259.9h.5l-.2 1.6zM93.2 250.2h.5l-.2 1.3zM96.8 253h.4l-.2 1.3zM25.5 262.7l1.5-.3v.5zM35.7 262.4l1.5 .3-1.5 .2zM79.3 261.5l.9 1.3-.4 .2z"/>
</g>
<path d="M144.1 235.5h.1v.2h-.1zM190.4 235.5h.2v.2h-.2zM144.1 241.7h.1v.1h-.1zM144.1 247.8h.1v.1h-.1zM144.1 254.1h.1v.2h-.1zM144.1 260.6h.1v.1h-.1zM144.1 267h.1v.1h-.1zM190.4 267h.2v.1h-.2z" fill="#000"/>
<path d="M13 272.4h187.3" fill="none" stroke="#000" stroke-width=".26"/>
<text font-size="9.2" fill="#fff" x="45.2" y="45.3">2 Phase Hybrid Stepper Motor</text>
<text font-size="8.5" fill="#fff" x="35.6" y="56.1">17HS series-Size 42mm(1.8 degree)</text>
<text font-size="4.5" x="145.5" y="26.1">HB Stepper Motor Catalog</text>
<g font-size="4.2">
<text x="111.9" y="68.3">Wiring Diagram:</text>
<text x="13" y="117.9">Electrical Specifications:</text>
<text x="13" y="222.7">Dimensions: unit=mm</text>
<text x="144.5" y="222.7">Motor Length:</text>
</g>
<g font-size="3.7">
<text x="13" y="31.5">MotionKing (China) Motor Industry Co., Ltd.</text>
<text x="152.4" y="239.9">Model</text>
<text x="174.8" y="239.9">Length</text>
<text x="175.3" y="245.9">28 mm</text>
<text x="175.3" y="252">34 mm</text>
<text x="175.3" y="258.4">40 mm</text>
<text x="175.3" y="264.8">48 mm</text>
<text x="86.5" y="278.7">www.MotionKing.com</text>
</g>
<g font-size="3.5">
<text x="148.9" y="245.8">17HS2XXX</text>
<text x="148.9" y="251.9">17HS3XXX</text>
<text x="148.9" y="258.3">16HS4XXX</text>
<text x="148.9" y="264.7">16HS8XXX</text>
</g>
<g font-size="3.2">
<text x="111.9" y="106.4">UNI-POLAR(6 LEADS)</text>
<text x="157.1" y="106.4">BI-POLAR(4LEADS)</text>
<text x="19.4" y="125">Series</text>
<text x="38.2" y="123.1">Step</text>
<text x="51.5" y="123.1">Motor</text>
<text x="67.3" y="123.1">Rated</text>
<text x="84.5" y="123.1">Phase</text>
<text x="103.6" y="123.1">Phase</text>
<text x="123" y="123.1">Holding</text>
<text x="144.6" y="123.1">Detent</text>
<text x="162.8" y="122.9">Rotor</text>
<text x="177.6" y="123.1">Lead</text>
<text x="189.6" y="123.1">Motor</text>
<text x="19.5" y="128.6">Model</text>
<text x="37.2" y="126.8">Angle</text>
<text x="37.7" y="130.4">(deg)</text>
<text x="50.6" y="126.8">Length</text>
<text x="52" y="130.4">(mm)</text>
<text x="66" y="126.8">Current</text>
<text x="69.6" y="130.4">(A)</text>
<text x="80.9" y="126.8">Resistance</text>
<text x="84.8" y="130.4">(ohm)</text>
<text x="99.9" y="126.8">Inductance</text>
<text x="104.6" y="130.4">(mH)</text>
<text x="120.8" y="130.4">(N.cm Min)</text>
<text x="123.6" y="126.8">Torque</text>
<text x="141.1" y="130.4">(N.cm Max)</text>
<text x="144.2" y="126.8">Torque</text>
<text x="161.4" y="130.4">(g.cm²)</text>
<text x="162.2" y="126.6">Inertia</text>
<text x="177.7" y="130.4">(No.)</text>
<text x="177.8" y="126.8">Wire</text>
<text x="188.7" y="126.8">Weight</text>
<text x="191.9" y="130.4">(g)</text>
<text x="16.6" y="136.1">17HS2408</text>
<text x="39.4" y="136.1">1.8</text>
<text x="54.1" y="136.1">28</text>
<text x="69.5" y="136.1">0.6</text>
<text x="88.3" y="136.1">8</text>
<text x="106.5" y="136.1">10</text>
<text x="127.1" y="136.1">12</text>
<text x="147.3" y="136.1">1.6</text>
<text x="165.2" y="136.1">34</text>
<text x="180.4" y="136.1">4</text>
<text x="191.3" y="136.1">150</text>
<text x="16.6" y="141.9">17HS3401</text>
<text x="39.4" y="141.8">1.8</text>
<text x="54.1" y="141.8">34</text>
<text x="69.5" y="141.8">1.3</text>
<text x="87" y="141.8">2.4</text>
<text x="106" y="141.8">2.8</text>
<text x="127.1" y="141.8">28</text>
<text x="147.3" y="141.8">1.6</text>
<text x="165.2" y="141.8">34</text>
<text x="180.4" y="141.8">4</text>
<text x="191.3" y="141.8">220</text>
<text x="16.6" y="147.6">17HS3410</text>
<text x="39.4" y="147.6">1.8</text>
<text x="54.1" y="147.6">34</text>
<text x="69.5" y="147.6">1.7</text>
<text x="87" y="147.6">1.2</text>
<text x="106" y="147.6">1.8</text>
<text x="127.1" y="147.6">28</text>
<text x="147.3" y="147.6">1.6</text>
<text x="165.2" y="147.6">34</text>
<text x="180.4" y="147.6">4</text>
<text x="191.3" y="147.6">220</text>
<text x="16.6" y="153.4">17HS3430</text>
<text x="39.4" y="153.4">1.8</text>
<text x="54.1" y="153.4">34</text>
<text x="69.5" y="153.4">0.4</text>
<text x="87.4" y="153.4">30</text>
<text x="106.5" y="153.4">35</text>
<text x="127.1" y="153.4">28</text>
<text x="147.3" y="153.4">1.6</text>
<text x="165.2" y="153.4">34</text>
<text x="180.4" y="153.4">4</text>
<text x="191.3" y="153.4">220</text>
<text x="16.6" y="159.2">17HS3630</text>
<text x="39.4" y="159.1">1.8</text>
<text x="54.1" y="159.1">34</text>
<text x="69.5" y="159.1">0.4</text>
<text x="87.4" y="159.1">30</text>
<text x="106.5" y="159.1">18</text>
<text x="127.1" y="159.1">21</text>
<text x="147.3" y="159.1">1.6</text>
<text x="165.2" y="159.1">34</text>
<text x="180.4" y="159.1">6</text>
<text x="191.3" y="159.1">220</text>
<text x="16.6" y="165">17HS3616</text>
<text x="39.4" y="164.9">1.8</text>
<text x="54.1" y="164.9">34</text>
<text x="68.7" y="164.9">0.16</text>
<text x="87.4" y="164.9">75</text>
<text x="106.5" y="164.9">40</text>
<text x="127.1" y="164.9">14</text>
<text x="147.3" y="164.9">1.6</text>
<text x="165.2" y="164.9">34</text>
<text x="180.4" y="164.9">6</text>
<text x="191.3" y="164.9">220</text>
<text x="16.6" y="170.7">17HS4401</text>
<text x="39.4" y="170.7">1.8</text>
<text x="54.1" y="170.7">40</text>
<text x="69.5" y="170.7">1.7</text>
<text x="87" y="170.7">1.5</text>
<text x="106" y="170.7">2.8</text>
<text x="127.1" y="170.7">40</text>
<text x="147.3" y="170.7">2.2</text>
<text x="165.2" y="170.7">54</text>
<text x="180.4" y="170.7">4</text>
<text x="191.3" y="170.7">280</text>
<text x="16.6" y="176.5">17HS4402</text>
<text x="39.4" y="176.4">1.8</text>
<text x="54.1" y="176.4">40</text>
<text x="69.5" y="176.4">1.3</text>
<text x="87" y="176.4">2.5</text>
<text x="106" y="176.4">5.0</text>
<text x="127.1" y="176.4">40</text>
<text x="147.3" y="176.4">2.2</text>
<text x="165.2" y="176.4">54</text>
<text x="180.4" y="176.4">4</text>
<text x="191.3" y="176.4">280</text>
<text x="16.6" y="182.2">17HS4602</text>
<text x="39.4" y="182.2">1.8</text>
<text x="54.1" y="182.2">40</text>
<text x="69.5" y="182.2">1.2</text>
<text x="87" y="182.2">3.2</text>
<text x="106" y="182.2">2.8</text>
<text x="127.1" y="182.2">28</text>
<text x="147.3" y="182.2">2.2</text>
<text x="165.2" y="182.2">54</text>
<text x="180.4" y="182.2">6</text>
<text x="191.3" y="182.2">280</text>
<text x="16.6" y="188">17HS4630</text>
<text x="39.4" y="188">1.8</text>
<text x="54.1" y="188">40</text>
<text x="69.5" y="188">0.4</text>
<text x="87.4" y="188">30</text>
<text x="106.5" y="188">28</text>
<text x="127.1" y="188">28</text>
<text x="147.3" y="188">2.2</text>
<text x="165.2" y="188">54</text>
<text x="180.4" y="188">6</text>
<text x="191.3" y="188">280</text>
<text x="16.6" y="193.8">17HS8401</text>
<text x="39.4" y="193.7">1.8</text>
<text x="54.1" y="193.7">48</text>
<text x="69.5" y="193.7">1.7</text>
<text x="87" y="193.7">1.8</text>
<text x="106" y="193.7">3.2</text>
<text x="127.1" y="193.7">52</text>
<text x="147.3" y="193.7">2.6</text>
<text x="165.2" y="193.7">68</text>
<text x="180.4" y="193.7">4</text>
<text x="191.3" y="193.7">350</text>
<text x="16.6" y="199.6">17HS8402</text>
<text x="39.4" y="199.5">1.8</text>
<text x="54.1" y="199.5">48</text>
<text x="69.5" y="199.5">1.3</text>
<text x="87" y="199.5">3.2</text>
<text x="106" y="199.5">5.5</text>
<text x="127.1" y="199.5">52</text>
<text x="147.3" y="199.5">2.6</text>
<text x="165.2" y="199.5">68</text>
<text x="180.4" y="199.5">4</text>
<text x="191.3" y="199.5">350</text>
<text x="16.6" y="205.3">17HS8403</text>
<text x="39.4" y="205.3">1.8</text>
<text x="54.1" y="205.3">48</text>
<text x="69.5" y="205.3">2.3</text>
<text x="87" y="205.3">1.2</text>
<text x="106" y="205.3">1.6</text>
<text x="127.1" y="205.3">46</text>
<text x="147.3" y="205.3">2.6</text>
<text x="165.2" y="205.3">68</text>
<text x="180.4" y="205.3">4</text>
<text x="191.3" y="205.3">350</text>
<text x="16.6" y="211.1">17HS8630</text>
<text x="39.4" y="211.1">1.8</text>
<text x="54.1" y="211.1">48</text>
<text x="69.5" y="211.1">0.4</text>
<text x="87.4" y="211.1">30</text>
<text x="106.5" y="211.1">38</text>
<text x="127.1" y="211.1">34</text>
<text x="147.3" y="211.1">2.6</text>
<text x="165.2" y="211.1">68</text>
<text x="180.4" y="211.1">6</text>
<text x="191.3" y="211.1">350</text>
<text x="13" y="278.2">9</text>
<text x="179.4" y="278.7">MK1106, Rev.04</text>
</g>
<text font-size="3" fill="#f00" x="11.8" y="216.7">*Note: We can manufacture products according to customer's requirements.</text>
</svg>
